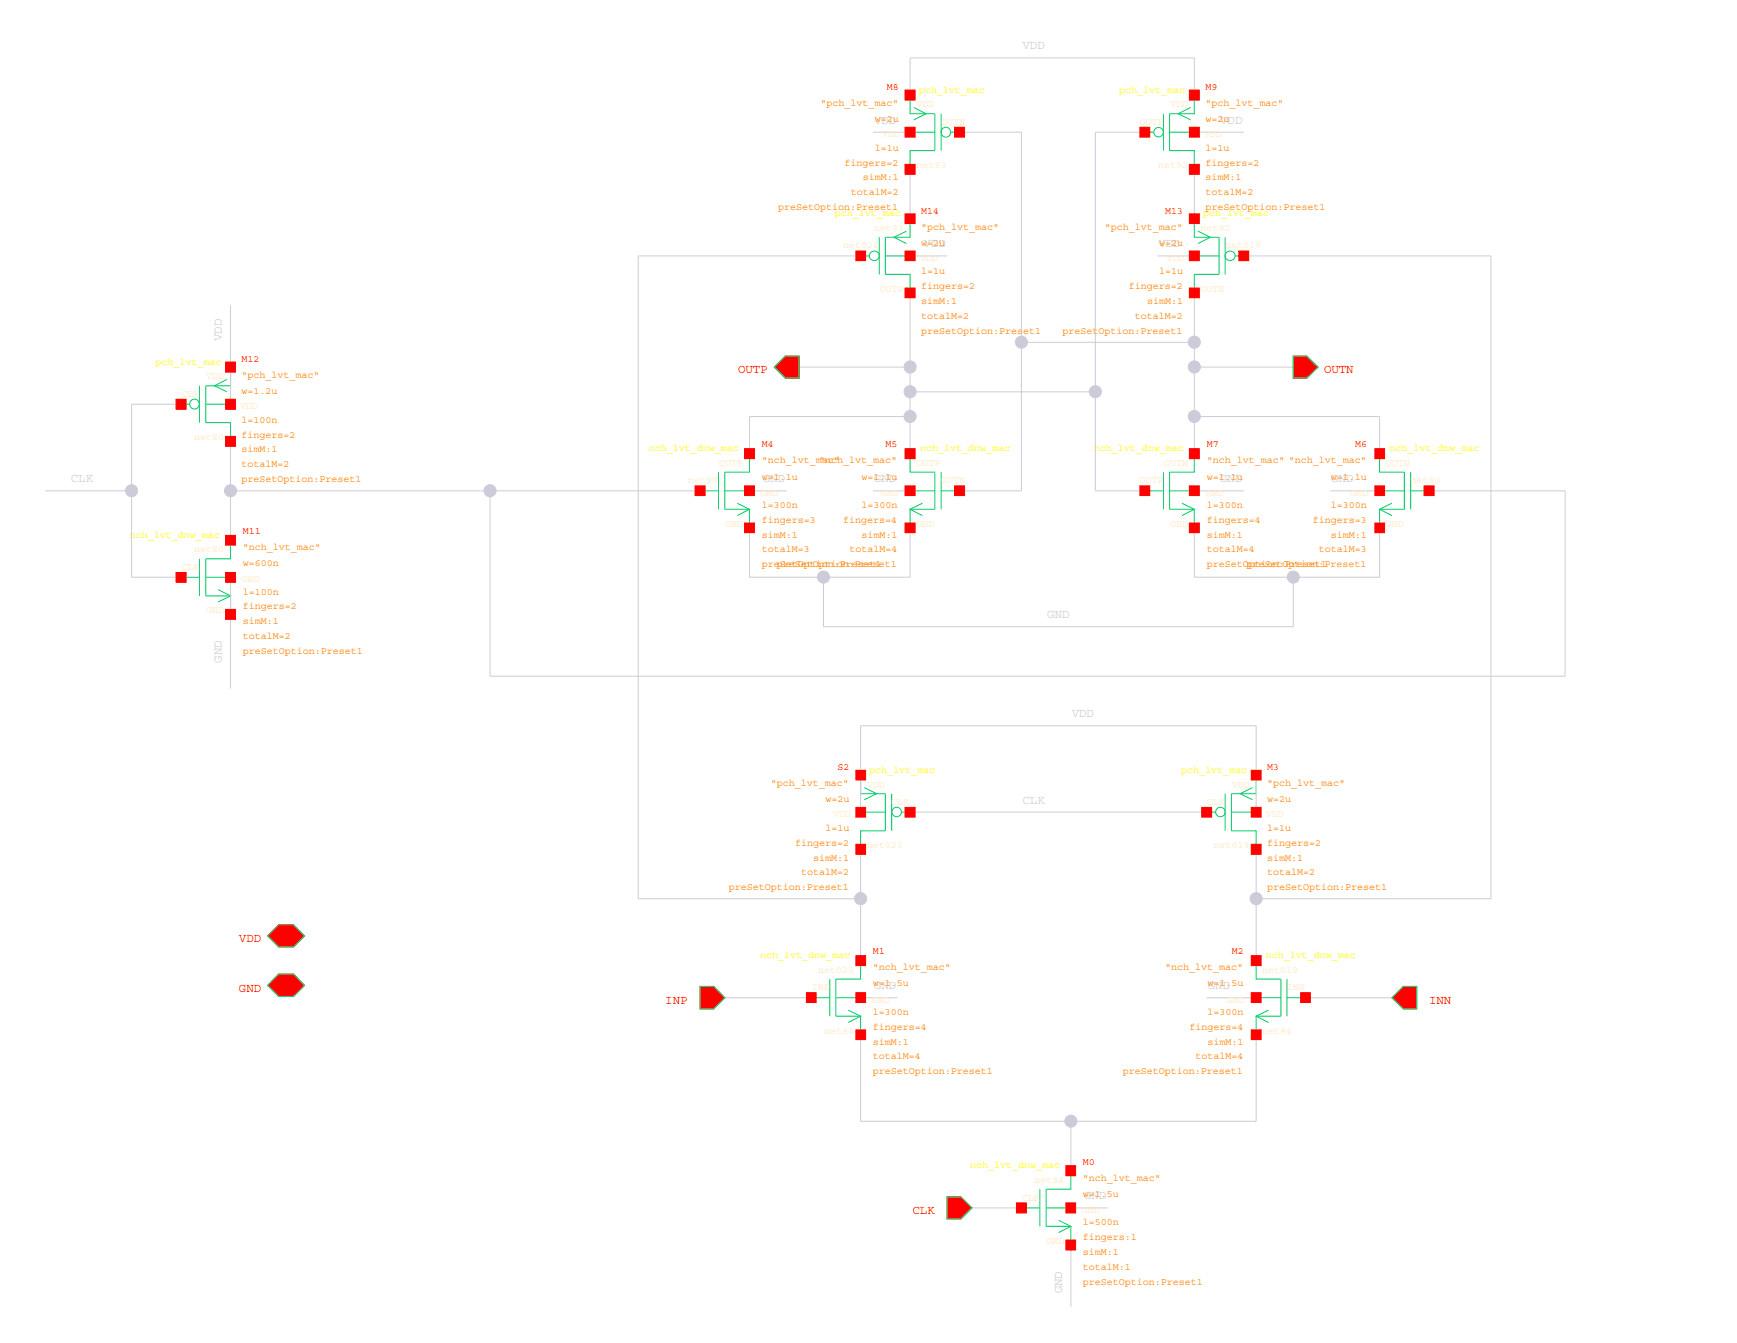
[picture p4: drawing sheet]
<svg xmlns="http://www.w3.org/2000/svg" width="279mm" height="216mm" viewBox="0 0 279 216" stroke-linecap="round" stroke-linejoin="round" font-family="sans-serif">
<g fill="none" stroke="#0c6" stroke-width=".16">
<path d="M146.4 15.3v3h4v5.9h-4v3M147 17.3l2 1-2 1M151.4 18.3v5.9M187.2 18.3v5.9M191.5 17.3l-2 1 2 1M192.1 15.3v3h-4v5.9h4v3M141.4 38.1v6M145.8 37.2l-2 .9 2 1.1M146.4 21.3h4M146.4 35.2v2.9h-4v6h4v3M153 21.3h1.3M184.1 21.3h1.4"/>
<path d="M188.1 21.3h4M192.1 35.2v2.9h4v6h-4v3M192.7 37.2l2 .9-2 1.1M197.1 38.1v6M37.1 59v3h-4v5.9h4v3.1M124.5 59l1.8-1.8h2.2v3.6h-2.2zM138.4 41.1h1.4M142.4 41.1h4M192.1 41.1h4M198.7 41.1h1.4M208 57.2h2.2l1.8 1.8-1.8 1.8h-2.2zM29.1 65h1.4"/>
<path d="M32.1 62v5.9M33.1 65h4M36.5 61l-2 1 2 1M112.6 78.9h3M115.6 75.9v6M116.6 78.9h4M120.6 72.9v3h-4v6h4v3M146.4 72.9v3h4v6h-4v3M146.4 78.9h4M151.4 78.9h2.9M151.4 75.9v6M184.1 78.9h3.1"/>
<path d="M187.2 75.9v6M188.1 78.9h4M192.1 72.9v3h-4v6h4v3M221.9 72.9v3h4v6h-4v3M221.9 78.9h4M226.9 75.9v6M226.9 78.9h3M29.1 92.8h3M32.1 89.8v6M33.1 92.8h4M35.1 94.8l2 1-2 1M37.1 86.8v3h-4v6h4v3"/>
<path d="M118.6 80.9l2 1-2 1M148.4 80.9l-2 1 2 1M190.1 80.9l2 1-2 1M223.9 80.9l-2 1 2 1M138.4 124.6v3h4v6h-4v2.9M138.4 130.6h4M139 126.6l2 1-2 1M143.4 127.6v6M145 130.6h1.4M194.1 130.6h1.4M197.1 127.6v6M198.1 130.6h4"/>
<path d="M201.5 126.6l-2 1 2 1M202.1 124.6v3h-4v6h4v2.9M44.8 156.6h2.4l1.8 1.8-1.8 1.8h-2.4l-1.7-1.8zM44.8 148.7h2.4l1.8 1.8-1.8 1.7h-2.4l-1.7-1.7zM112.6 158.6h2.2l1.8 1.8-1.8 1.8h-2.2zM133.5 157.4v6M138.4 154.4v3h-3.9v6h3.9v3M202.1 154.4v3h3.9v6h-3.9v3M207 157.4v6M130.5 160.4h3M134.5 160.4h3.9M136.4 162.4l2 1-2 1"/>
<path d="M202.1 160.4h3.9M204 162.4l-1.9 1 1.9 1M207 160.4h3M223.9 160.4l1.8-1.8h2.2v3.6h-2.2zM152.4 192.4h2.2l1.7 1.8-1.7 1.8h-2.2zM164.3 194.2h3M167.3 191.2v5.9M168.3 194.2h4M170.3 196.2l2 .9-2 1.1M172.3 188.2v3h-4v5.9h4v3.1"/>
<circle cx="152.1" cy="21.2" r=".78"/>
<circle cx="186.4" cy="21.3" r=".76"/>
<circle cx="140.6" cy="41.1" r=".79"/>
<circle cx="197.9" cy="41.1" r=".79"/>
<circle cx="31.3" cy="64.9" r=".78"/>
<circle cx="144.2" cy="130.5" r=".76"/>
<circle cx="196.3" cy="130.5" r=".76"/>
</g>
<g fill="none" stroke="#ccccd9" stroke-width=".16">
<path d="M146.4 15.3v-6h45.7v6M140.4 21.3h6M146.4 27.2v8M154.3 21.3h10v57.6h-10M184.2 21.3h-8v41.7h-29.8M192.1 21.3h8M192.1 27.2v8M37.1 49.1v15.9M128.5 59h17.9M138.4 41.1h-35.7v103.4h35.7M146.4 41.1h6M146.4 59v8"/>
<path d="M146.4 47.1v11.9M164.3 55h27.8M186.1 41.1h6M192.1 59h15.9M192.1 47.1v25.8M200.1 41.1h39.7v103.4h-37.7M21.2 78.9v13.9h7.9M29.1 65h-7.9v13.9h-13.9M37.1 71v15.8M37.1 78.9h75.5M120.6 78.9h5.9M140.4 78.9h6"/>
<path d="M146.4 67h-25.8v5.9M146.4 67v5.9M176.2 63v15.9h8M192.1 78.9h8M192.1 67h29.8v5.9M214 78.9h7.9M229.9 78.9h21.9v29.8h-173v-29.8M37.1 92.8v17.9M120.6 84.9v7.9h25.8v-7.9M132.5 92.8v8h75.5v-8M221.9 84.9v7.9h-29.8v-7.9M138.4 136.5v17.9"/>
<path d="M138.4 130.6v-13.9h63.7v13.9M146.4 130.6h47.7M202.1 136.5v17.9M116.6 160.4h13.9M138.4 160.4h6M138.4 166.4v13.9h63.7v-13.9M194.1 160.4h8M210 160.4h13.9M156.3 194.2h8M172.3 194.2h5.9M172.3 180.3v7.9M172.3 200.2v9.9"/>
</g>
<g fill="#ccccd9" stroke="#ccccd9" stroke-width=".16">
<circle cx="21.2" cy="78.9" r=".97"/>
<circle cx="37.1" cy="78.9" r=".97"/>
<circle cx="78.8" cy="78.9" r=".97"/>
<circle cx="132.5" cy="92.8" r=".97"/>
<circle cx="138.4" cy="144.5" r=".97"/>
<circle cx="146.4" cy="59" r=".97"/>
<circle cx="146.4" cy="63" r=".97"/>
<circle cx="146.4" cy="66.9" r=".97"/>
<circle cx="164.3" cy="55" r=".97"/>
<circle cx="172.3" cy="180.2" r=".97"/>
<circle cx="176.2" cy="63" r=".97"/>
<circle cx="192.1" cy="66.9" r=".97"/>
<circle cx="192.1" cy="59" r=".97"/>
<circle cx="192.1" cy="55" r=".97"/>
<circle cx="202.1" cy="144.5" r=".97"/>
<circle cx="208" cy="92.8" r=".97"/>
</g>
<g fill="#f00" stroke="#f00" stroke-width=".16">
<path d="M152.4 192.4h2.2l1.7 1.8-1.7 1.8h-2.2z"/>
<path d="M163.5 193.4h1.6v1.6h-1.6z"/>
<path d="M171.4 187.4h1.6v1.6h-1.6z"/>
<path d="M171.4 193.4h1.6v1.6h-1.6z"/>
<path d="M171.4 199.3h1.6v1.7h-1.6z"/>
<path d="M112.6 158.6h2.2l1.8 1.8-1.8 1.8h-2.2z"/>
<path d="M44.8 156.6h2.4l1.8 1.8-1.8 1.8h-2.4l-1.7-1.8z"/>
<path d="M223.9 160.4l1.8-1.8h2.2v3.6h-2.2z"/>
<path d="M129.7 159.6h1.6v1.6h-1.6z"/>
<path d="M137.7 153.6h1.5v1.6h-1.5z"/>
<path d="M137.7 159.6h1.5v1.6h-1.5z"/>
<path d="M137.7 165.6h1.5v1.5h-1.5z"/>
<path d="M209.2 159.6h1.6v1.6h-1.6z"/>
<path d="M201.3 153.6h1.6v1.6h-1.6z"/>
<path d="M201.3 159.6h1.6v1.6h-1.6z"/>
<path d="M201.3 165.6h1.6v1.5h-1.6z"/>
<path d="M44.8 148.7h2.4l1.8 1.8-1.8 1.7h-2.4l-1.7-1.7z"/>
<path d="M193.3 129.8h1.6v1.6h-1.6z"/>
<path d="M201.3 135.7h1.6v1.6h-1.6z"/>
<path d="M201.3 129.8h1.6v1.6h-1.6z"/>
<path d="M201.3 123.8h1.6v1.6h-1.6z"/>
<path d="M145.6 129.8h1.6v1.6h-1.6z"/>
<path d="M137.7 135.7h1.5v1.6h-1.5z"/>
<path d="M137.7 129.8h1.5v1.6h-1.5z"/>
<path d="M137.7 123.8h1.5v1.6h-1.5z"/>
<path d="M28.3 92h1.6v1.6h-1.6z"/>
<path d="M36.3 86.1h1.6v1.5h-1.6z"/>
<path d="M36.3 92h1.6v1.6h-1.6z"/>
<path d="M36.3 98h1.6v1.6h-1.6z"/>
<path d="M229.1 78.1h1.6v1.6h-1.6z"/>
<path d="M221.1 72.1h1.6v1.6h-1.6z"/>
<path d="M221.1 78.1h1.6v1.6h-1.6z"/>
<path d="M221.1 84.1h1.6v1.5h-1.6z"/>
<path d="M183.3 78.1h1.7v1.6h-1.7z"/>
<path d="M191.3 72.1h1.6v1.6h-1.6z"/>
<path d="M191.3 78.1h1.6v1.6h-1.6z"/>
<path d="M191.3 84.1h1.6v1.5h-1.6z"/>
<path d="M111.8 78.1h1.6v1.6h-1.6z"/>
<path d="M119.8 72.1h1.6v1.6h-1.6z"/>
<path d="M119.8 78.1h1.6v1.6h-1.6z"/>
<path d="M119.8 84.1h1.6v1.5h-1.6z"/>
<path d="M153.5 78.1h1.7v1.6h-1.7z"/>
<path d="M145.6 72.1h1.6v1.6h-1.6z"/>
<path d="M145.6 78.1h1.6v1.6h-1.6z"/>
<path d="M145.6 84.1h1.6v1.5h-1.6z"/>
<path d="M208 57.2h2.2l1.8 1.8-1.8 1.8h-2.2z"/>
<path d="M28.3 64.2h1.6v1.6h-1.6z"/>
<path d="M36.3 70.1h1.6v1.7h-1.6z"/>
<path d="M36.3 64.2h1.6v1.6h-1.6z"/>
<path d="M36.3 58.2h1.6v1.6h-1.6z"/>
<path d="M124.5 59l1.8-1.8h2.2v3.6h-2.2z"/>
<path d="M137.7 40.3h1.5v1.6h-1.5z"/>
<path d="M145.6 46.3h1.6v1.6h-1.6z"/>
<path d="M145.6 40.3h1.6v1.6h-1.6z"/>
<path d="M145.6 34.4h1.6v1.5h-1.6z"/>
<path d="M199.3 40.3h1.6v1.6h-1.6z"/>
<path d="M191.3 46.3h1.6v1.6h-1.6z"/>
<path d="M191.3 40.3h1.6v1.6h-1.6z"/>
<path d="M191.3 34.4h1.6v1.5h-1.6z"/>
<path d="M153.5 20.4h1.7v1.7h-1.7z"/>
<path d="M145.6 26.4h1.6v1.6h-1.6z"/>
<path d="M145.6 20.4h1.6v1.7h-1.6z"/>
<path d="M145.6 14.5h1.6v1.6h-1.6z"/>
<path d="M183.3 20.4h1.7v1.7h-1.7z"/>
<path d="M191.3 26.4h1.6v1.6h-1.6z"/>
<path d="M191.3 20.4h1.6v1.7h-1.6z"/>
<path d="M191.3 14.5h1.6v1.6h-1.6z"/>
</g>
<g font-size="2" fill="#ccccd9">
<text x="164.5" y="7.9">VDD</text>
<text x="140.6" y="19.9">VDD</text>
<text x="196.3" y="19.9">VDD</text>
<text x="148.6" y="39.8">VDD</text>
<text x="186.3" y="39.8">VDD</text>
<text x="35.7" y="54.8" transform="rotate(-90 35.7 54.8)">VDD</text>
<text x="11.4" y="77.5">CLK</text>
<text x="122.7" y="77.5">GND</text>
<text x="140.6" y="77.5">GND</text>
<text x="196.3" y="77.5">GND</text>
<text x="214.1" y="77.5">GND</text>
<text x="168.5" y="99.4">GND</text>
<text x="35.7" y="106.5" transform="rotate(-90 35.7 106.5)">GND</text>
<text x="172.4" y="115.3">VDD</text>
<text x="164.5" y="129.2">CLK</text>
<text x="140.6" y="159">GND</text>
<text x="194.3" y="159">GND</text>
<text x="174.4" y="192.8">GND</text>
<text x="170.9" y="207.9" transform="rotate(-90 170.9 207.9)">GND</text>
</g>
<g font-size="2" fill="#f00">
<text x="118.7" y="60">OUTP</text>
<text x="213" y="60">OUTN</text>
<text x="38.4" y="151.4">VDD</text>
<text x="38.4" y="159.4">GND</text>
<text x="107" y="161.4">INP</text>
<text x="229.9" y="161.4">INN</text>
<text x="146.8" y="195.2">CLK</text>
</g>
<g font-size="1.6" fill="#ff8000">
<text x="132" y="17.1">&quot;pch_lvt_mac&quot;</text>
<text x="193.9" y="17.1">&quot;pch_lvt_mac&quot;</text>
<text x="140.7" y="19.6">w=2u</text>
<text x="193.9" y="19.6">w=2u</text>
<text x="135.9" y="26.6">fingers=2</text>
<text x="138.8" y="29">simM:1</text>
<text x="140.7" y="24.2">l=1u</text>
<text x="193.9" y="29">simM:1</text>
<text x="193.9" y="26.6">fingers=2</text>
<text x="193.9" y="24.2">l=1u</text>
<text x="125.2" y="33.8">preSetOption:Preset1</text>
<text x="136.8" y="31.4">totalM=2</text>
<text x="193.9" y="33.8">preSetOption:Preset1</text>
<text x="193.9" y="31.4">totalM=2</text>
<text x="148.2" y="39.5">w=2u</text>
<text x="148.2" y="37">&quot;pch_lvt_mac&quot;</text>
<text x="177.7" y="37">&quot;pch_lvt_mac&quot;</text>
<text x="186.4" y="39.5">w=2u</text>
<text x="148.2" y="46.5">fingers=2</text>
<text x="148.2" y="44.1">l=1u</text>
<text x="181.6" y="46.5">fingers=2</text>
<text x="186.4" y="44.1">l=1u</text>
<text x="148.2" y="53.6">preSetOption:Preset1</text>
<text x="148.2" y="51.3">totalM=2</text>
<text x="148.2" y="48.9">simM:1</text>
<text x="170.9" y="53.6">preSetOption:Preset1</text>
<text x="182.6" y="51.3">totalM=2</text>
<text x="184.5" y="48.9">simM:1</text>
<text x="38.9" y="63.4">w=1.2u</text>
<text x="38.9" y="60.8">&quot;pch_lvt_mac&quot;</text>
<text x="38.9" y="70.4">fingers=2</text>
<text x="38.9" y="67.9">l=100n</text>
<text x="38.9" y="77.5">preSetOption:Preset1</text>
<text x="38.9" y="75.1">totalM=2</text>
<text x="38.9" y="72.7">simM:1</text>
<text x="122.6" y="77.1">w=1.1u</text>
<text x="122.6" y="74.5">&quot;nch_lvt_mac&quot;</text>
<text x="131.8" y="74.5">&quot;nch_lvt_mac&quot;</text>
<text x="138.6" y="77.1">w=1.1u</text>
<text x="194.1" y="77.1">w=1.1u</text>
<text x="194.1" y="74.5">&quot;nch_lvt_mac&quot; &quot;nch_lvt_mac&quot;</text>
<text x="214.1" y="77.1">w=1.1u</text>
<text x="122.6" y="81.7">l=300n</text>
<text x="138.6" y="81.7">l=300n</text>
<text x="194.1" y="81.7">l=300n</text>
<text x="214.1" y="81.7">l=300n</text>
<text x="39.1" y="88.4">&quot;nch_lvt_mac&quot;</text>
<text x="122.6" y="88.8">totalM=3</text>
<text x="122.6" y="86.4">simM:1</text>
<text x="122.6" y="84.1">fingers=3</text>
<text x="135.7" y="84.1">fingers=4</text>
<text x="136.6" y="88.8">totalM=4</text>
<text x="138.6" y="86.4">simM:1</text>
<text x="194.1" y="88.8">totalM=4</text>
<text x="194.1" y="86.4">simM:1</text>
<text x="194.1" y="84.1">fingers=4</text>
<text x="211.2" y="84.1">fingers=3</text>
<text x="212.1" y="88.8">totalM=3</text>
<text x="214.1" y="86.4">simM:1</text>
<text x="39.1" y="95.6">l=100n</text>
<text x="39.1" y="91">w=600n</text>
<text x="122.6" y="91.2">preSetOption:Preset1</text>
<text x="125" y="91.2">preSetOption:Preset1</text>
<text x="194.1" y="91.2">preSetOption:Preset1</text>
<text x="200.5" y="91.2">preSetOption:Preset1</text>
<text x="39.1" y="100.4">simM:1</text>
<text x="39.1" y="98">fingers=2</text>
<text x="39.1" y="105.1">preSetOption:Preset1</text>
<text x="39.1" y="102.7">totalM=2</text>
<text x="124" y="126.4">&quot;pch_lvt_mac&quot;</text>
<text x="132.8" y="129">w=2u</text>
<text x="203.8" y="129">w=2u</text>
<text x="203.8" y="126.4">&quot;pch_lvt_mac&quot;</text>
<text x="127.9" y="135.9">fingers=2</text>
<text x="132.8" y="133.6">l=1u</text>
<text x="203.8" y="135.9">fingers=2</text>
<text x="203.8" y="133.6">l=1u</text>
<text x="117.2" y="143.1">preSetOption:Preset1</text>
<text x="128.9" y="140.7">totalM=2</text>
<text x="130.8" y="138.3">simM:1</text>
<text x="203.8" y="143.1">preSetOption:Preset1</text>
<text x="203.8" y="140.7">totalM=2</text>
<text x="203.8" y="138.3">simM:1</text>
<text x="140.4" y="156">&quot;nch_lvt_mac&quot;</text>
<text x="187.4" y="156">&quot;nch_lvt_mac&quot;</text>
<text x="140.4" y="158.6">w=1.5u</text>
<text x="194.2" y="158.6">w=1.5u</text>
<text x="140.4" y="167.9">simM:1</text>
<text x="140.4" y="165.6">fingers=4</text>
<text x="140.4" y="163.2">l=300n</text>
<text x="191.3" y="165.6">fingers=4</text>
<text x="194.2" y="167.9">simM:1</text>
<text x="194.2" y="163.2">l=300n</text>
<text x="140.4" y="172.7">preSetOption:Preset1</text>
<text x="140.4" y="170.3">totalM=4</text>
<text x="180.6" y="172.7">preSetOption:Preset1</text>
<text x="192.3" y="170.3">totalM=4</text>
<text x="174.2" y="189.8">&quot;nch_lvt_mac&quot;</text>
<text x="174.2" y="197">l=500n</text>
<text x="174.2" y="192.4">w=1.5u</text>
<text x="174.2" y="201.7">simM:1</text>
<text x="174.2" y="199.3">fingers:1</text>
<text x="174.2" y="206.5">preSetOption:Preset1</text>
<text x="174.2" y="204.1">totalM:1</text>
</g>
<g font-size="1.6" fill="#f00">
<text x="142.7" y="14.5">M8</text>
<text x="193.9" y="14.5">M9</text>
<text x="148.2" y="34.4">M14</text>
<text x="187.4" y="34.4">M13</text>
<text x="38.9" y="58.2">M12</text>
<text x="122.6" y="71.9">M4</text>
<text x="142.5" y="71.9">M5</text>
<text x="194.1" y="71.9">M7</text>
<text x="218" y="71.9">M6</text>
<text x="39.1" y="85.9">M11</text>
<text x="134.7" y="123.8">S2</text>
<text x="203.8" y="123.8">M3</text>
<text x="140.4" y="153.4">M1</text>
<text x="198.1" y="153.4">M2</text>
<text x="174.2" y="187.2">M0</text>
</g>
<g font-size="1.6" fill="#ffe6bf">
<text x="147.4" y="17.3">VDD</text>
<text x="188.2" y="17.3">VDD</text>
<text x="141.9" y="22.1">VDD</text>
<text x="151.4" y="20.1">OUTN</text>
<text x="183.3" y="20.1">OUTP</text>
<text x="193.7" y="22.1">VDD</text>
<text x="147.4" y="27">net93</text>
<text x="186.3" y="27">net92</text>
<text x="135.6" y="39.9">net023</text>
<text x="140.6" y="37.2">net93</text>
<text x="148" y="41.9">VDD</text>
<text x="187.6" y="41.9">VDD</text>
<text x="193.1" y="37.2">net92</text>
<text x="197.1" y="39.9">net019</text>
<text x="141.5" y="46.9">OUTP</text>
<text x="193.1" y="46.9">OUTN</text>
<text x="29.2" y="63.8">CLK</text>
<text x="33.2" y="61">VDD</text>
<text x="38.7" y="65.8">VDD</text>
<text x="31.2" y="70.7">net80</text>
<text x="110.7" y="77.7">net80</text>
<text x="115.7" y="74.9">OUTP</text>
<text x="147.4" y="74.9">OUTP</text>
<text x="151.4" y="77.7">OUTN</text>
<text x="183.3" y="77.7">OUTP</text>
<text x="187.2" y="74.9">OUTN</text>
<text x="222.9" y="74.9">OUTN</text>
<text x="226.9" y="77.7">net80</text>
<text x="122.3" y="79.7">GND</text>
<text x="141.7" y="79.7">GND</text>
<text x="193.9" y="79.7">GND</text>
<text x="217.2" y="79.7">GND</text>
<text x="31.2" y="88.8">net80</text>
<text x="116.6" y="84.7">GND</text>
<text x="147.4" y="84.7">GND</text>
<text x="188.2" y="84.7">GND</text>
<text x="222.9" y="84.7">GND</text>
<text x="29.2" y="91.6">CLK</text>
<text x="38.9" y="93.6">GND</text>
<text x="33.2" y="98.6">GND</text>
<text x="133.9" y="131.4">VDD</text>
<text x="139.4" y="126.6">VDD</text>
<text x="143.4" y="129.4">CLK</text>
<text x="194.1" y="129.4">CLK</text>
<text x="198.1" y="126.6">VDD</text>
<text x="203.6" y="131.4">VDD</text>
<text x="139.4" y="136.4">net023</text>
<text x="195.2" y="136.4">net019</text>
<text x="130.6" y="159.2">INP</text>
<text x="131.6" y="156.4">net023</text>
<text x="140.3" y="161.2">GND</text>
<text x="197.4" y="161.2">GND</text>
<text x="203" y="156.4">net019</text>
<text x="207" y="159.2">INN</text>
<text x="132.6" y="166.2">net84</text>
<text x="203" y="166.2">net84</text>
<text x="166.4" y="190.2">net84</text>
<text x="164.3" y="193">CLK</text>
<text x="174" y="195">GND</text>
<text x="168.3" y="199.9">GND</text>
</g>
<g font-size="1.6" fill="#ff0">
<text x="147.8" y="14.9">pch_lvt_mac</text>
<text x="180" y="14.9">pch_lvt_mac</text>
<text x="134.3" y="34.8">pch_lvt_mac</text>
<text x="193.5" y="34.8">pch_lvt_mac</text>
<text x="25" y="58.6">pch_lvt_mac</text>
<text x="104.4" y="72.5">nch_lvt_dnw_mac</text>
<text x="148" y="72.5">nch_lvt_dnw_mac</text>
<text x="176" y="72.5">nch_lvt_dnw_mac</text>
<text x="223.5" y="72.5">nch_lvt_dnw_mac</text>
<text x="20.9" y="86.4">nch_lvt_dnw_mac</text>
<text x="139.8" y="124.2">pch_lvt_mac</text>
<text x="190" y="124.2">pch_lvt_mac</text>
<text x="122.3" y="154">nch_lvt_dnw_mac</text>
<text x="203.6" y="154">nch_lvt_dnw_mac</text>
<text x="156.1" y="187.8">nch_lvt_dnw_mac</text>
</g>
</svg>
